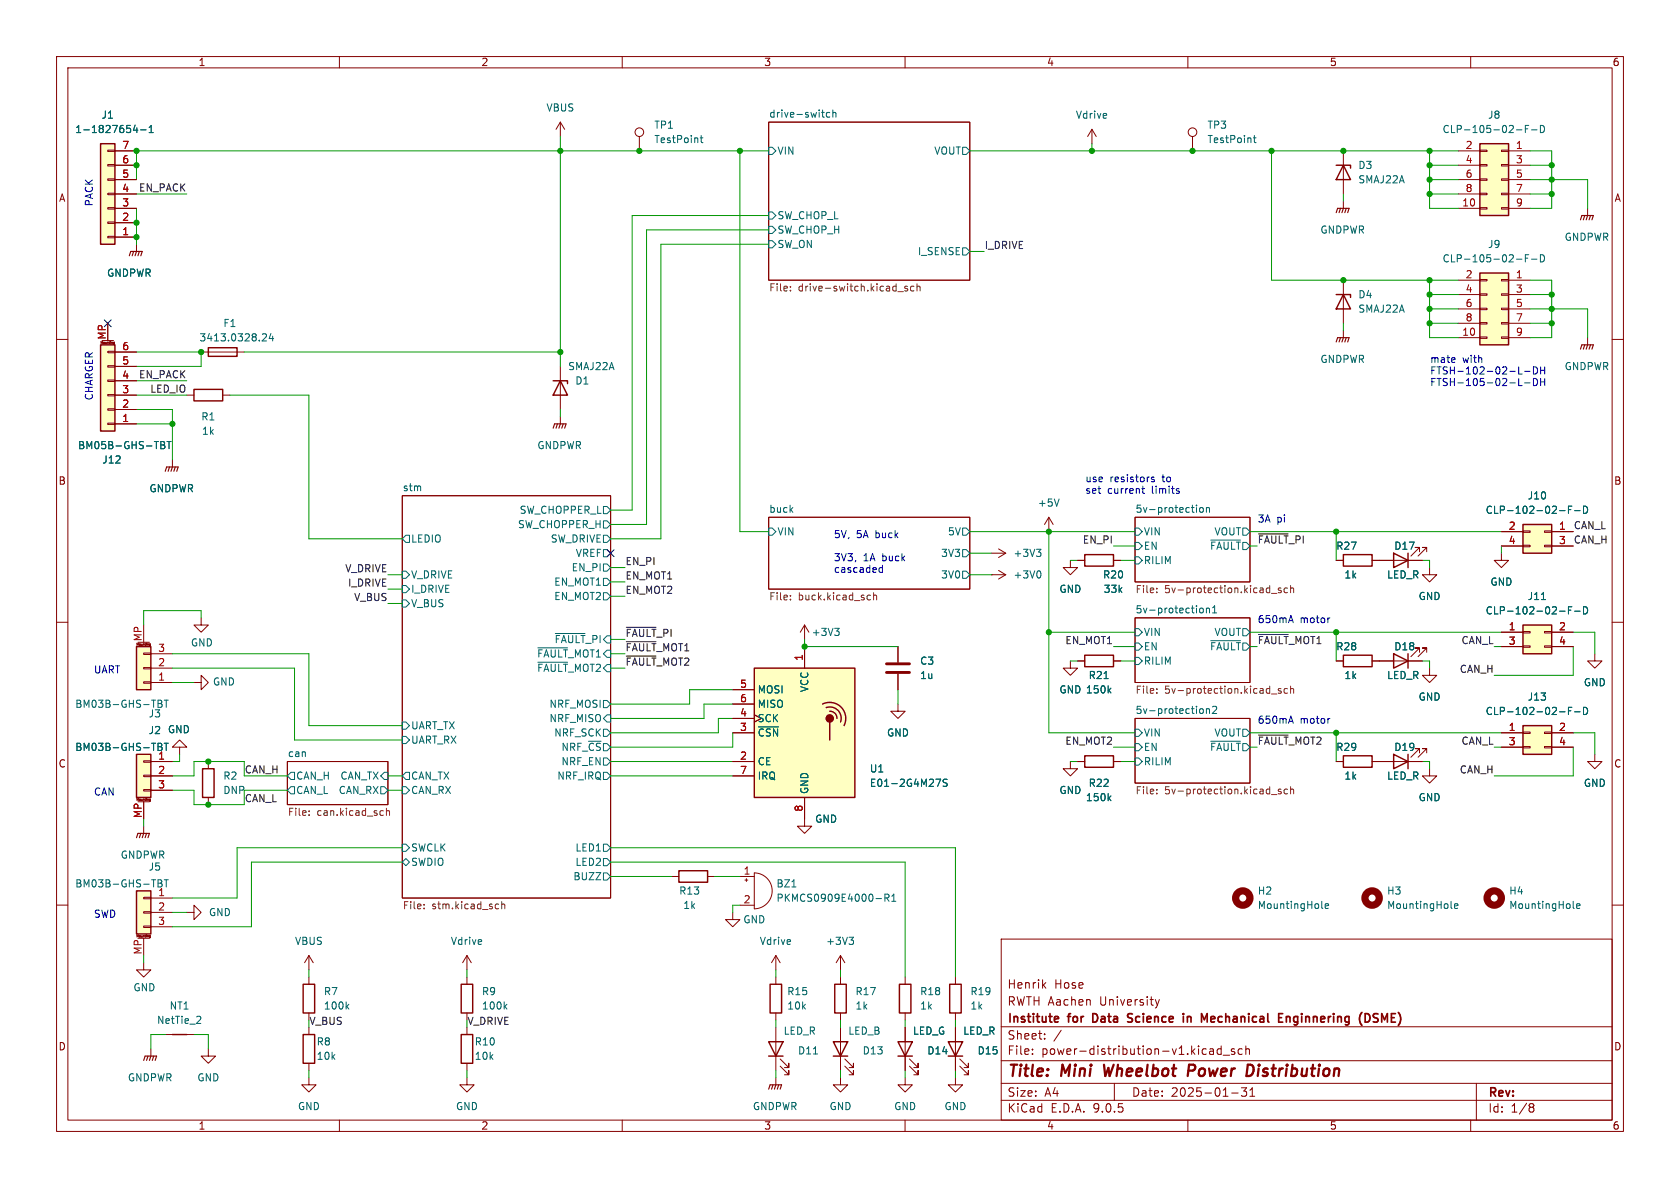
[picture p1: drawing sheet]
<svg xmlns="http://www.w3.org/2000/svg" width="297mm" height="210mm" viewBox="0 0 297 210" stroke-linecap="round" stroke-linejoin="round" font-family="sans-serif">
<g fill="none" stroke="#840000" stroke-width=".18">
<path d="M10 10h277v190h-277zM12 12h273v186h-273zM60 10v2M110 10v2M160 10v2M210 10v2M260 10v2M135.9 21.6h35.5v27.9h-35.5zM10 60h2M285 60h2M71.1 87.6h36.8v71.2h-36.8zM135.9 91.4h35.5v12.7h-35.5z"/>
<path d="M189.2 99.1v1.2h1.3l-1.3 1.3-1.2-1.3h1.2M190.5 99.1h1.3M196.8 99.1h1.3M200.7 91.4h20.3v11.5h-20.3zM10 110h2M189.2 116.8v1.3h1.3l-1.3 1.3-1.2-1.3h1.2M190.5 116.8h1.3M196.8 116.8h1.3M200.7 109.2h20.3v11.5h-20.3zM285 110h2M50.8 134.6h17.8v7.6h-17.8zM200.7 127h20.3v11.4h-20.3z"/>
<path d="M10 160h2M54.6 172.7v1.3M54.6 179.1v1.2M177 166h108v32h-108zM184.5 174.1l.4 .6M184.9 173.7l-.6 .6M204.2 176.7l.4 1M204.6 177.7l-.1 .4-.3 .1M205 176.7l-.4 1M285 160h2M26.7 185.4v1.3M60 198v2"/>
<path d="M82.5 190.5v1.3h1.3l-1.3 1.2-1.2-1.2h1.2M110 198v2M160 198v2M177 194.5h108M177 191.5h108M177 187.5h108M177 181.5h108M182.5 186.3v.1M182.5 185.5v.1M184.7 183.6v.1M184.7 182.8v.1M187.6 182.1l-1.3 2"/>
<path d="M197 191.5v3M210 198v2M213.9 185.5h.6v.9M213.9 186.3h.6M214.5 185.8l-.6 .1M215.9 185.5l-.4-.1-.3 .3v.4l.1 .2h.6M215.9 184.9v1.5M216.2 186.5h1.2M217.7 193.2h1.2M218.2 185.5l-.3-.1-.2 .2v.2l.5 .2v.3h-.5M219.5 192.3h.9l-.5 .6 .4 .1v.7l-.2 .1h-.4l-.2-.1M219.6 185.5l-.4-.1-.3 .3v.4l.1 .2h.6"/>
<path d="M220.2 185.5l.3-.1 .3 .1 .1 .9M220.2 184.9v1.5M221 193.8h.8M221 192.7l.4-.4v1.5M260 198v2M261 191.5v6.5M270.6 195.1l.4 .1 .2 .2-.3 .3M270.6 195.7h.3M270.9 195.7l.2 .2 .1 .4-.2 .2-.4 .1"/>
</g>
<path d="M195.2 188.2l.2 2 .6-1.4M211 188.2h-.8l-.2 2M211.1 189.2l-1 .1M221.1 188.2a1.11 1.11 0 0 1 0 1.9" fill="none" stroke="#840000" stroke-width=".4"/>
<g fill="none" stroke="#840000" stroke-width=".3">
<path d="M186.6 179.7l.5 .1v.2l-.7 .2M193.6 179.2h-.4v1.5h.4M200.2 179.3l-.6-.1-.3 .3 .2 .3 .6 .2M209.2 179.2v.1M209.9 179.7v1M210.5 179.8l-.4-.1-.2 .1M214.6 179.7h-.3l-.2 .2v.7l.5 .1M226.1 179.2h.7M227.4 179.8l.2-.1 .4 .1 .1 .9M227.4 179.7v1M241.7 179.2a.81 .81 0 0 1 .5 .7 .81 .81 0 0 1-.5 .8M243.4 179.2h-.3l-.3 .3 .1 .3 .4 .2"/>
<path d="M187.1 180.6l-.5 .1M199.3 180.6h.8M214.8 180l-.7 .2M226.1 180.7h.7M242.8 180.6l.5 .1"/>
</g>
<g fill="none" stroke="#006464" stroke-width=".18">
<path d="M146.7 19.9h-.4l-.2 .2 .1 .6h.5M147.2 20l.2-.1h.3l.1 .8M147.2 19.4v1.3M135.9 26h.6l.7 .7-.7 .6h-.6zM135.9 37.5h.6l.7 .6-.7 .6h-.6zM170.2 26h.6l.6 .7-.6 .6h-.6zM135.9 42.5h.6l.7 .7-.7 .6h-.6zM135.9 40h.6l.7 .6-.7 .7h-.6zM170.2 43.8h.6l.6 .7-.6 .6h-.6zM71.1 95.3l.7-.7h.6v1.3h-.6zM106.7 94.6h.6l.6 .7-.6 .6h-.6zM106.7 99.7h.6l.6 .6-.6 .7h-.6z"/>
<path d="M106.7 97.2h.6l.6 .6-.6 .6h-.6zM106.7 92.1h.6l.6 .6-.6 .6h-.6zM106.7 89.5h.6l.6 .7-.6 .6h-.6zM135.9 93.3h.6l.7 .7-.7 .6h-.6zM170.2 93.3h.6l.6 .7-.6 .6h-.6zM170.2 97.2h.6l.6 .6-.6 .6h-.6zM200.7 95.9h.6l.6 .6-.6 .7h-.6zM200.7 93.3h.6l.6 .7-.6 .6h-.6zM200.7 98.4h.6l.6 .7-.6 .6h-.6zM211.5 89.3v.1M211.5 89.7v.9M212.2 89.8l.3-.1 .2 .3v.3l-.2 .3-.3-.1-.1-.2z"/>
<path d="M213.3 89.7v.9M213.3 89.8l.2-.1 .3 .1v.8M214 95.5h5.3M219.7 93.3h.6l.7 .7-.7 .6h-.6zM71.1 103.5h.7l.6 .6-.6 .7h-.7zM71.1 101h.7l.6 .6-.6 .6h-.7zM71.1 106h.7l.6 .7-.6 .6h-.7zM95.1 117.1h5.2M95.1 114.5h5.2M98.2 112h5.2M106.7 104.8h.6l.6 .6-.6 .6h-.6zM106.7 102.2h.6l.6 .7-.6 .6h-.6z"/>
<path d="M170.2 101h.6l.6 .6-.6 .6h-.6zM195.2 120h.7M200.7 113.7h.6l.6 .6-.6 .6h-.6zM200.7 111.1h.6l.6 .7-.6 .6h-.6zM200.7 116.2h.6l.6 .6-.6 .7h-.6zM212.1 107.6l.4-.1 .2 .2-.1 .6h-.3l-.2-.1M213.3 107.6l.2-.1 .3 .1v.7M213.3 107.5v.8M214 113.3h5.3M214.4 108.3h.7M214.4 107.4l.3-.3v1.2M219.7 111.1h.6l.7 .7-.7 .6h-.6z"/>
<path d="M50.8 137.2l.6-.7h.7v1.3h-.7zM51.4 139.1h.7v1.2h-.7l-.6-.6zM67.3 139.1h.6l.7 .6-.7 .6h-.6zM67.9 136.5h.7v1.3h-.7l-.6-.6zM71.1 139.1h.7l.6 .6-.6 .6h-.7zM71.1 127.6h.7l.6 .7-.6 .6h-.7zM71.1 130.2h.7l.6 .6-.6 .6h-.7zM71.8 136.5h.6v1.3h-.6l-.7-.6zM106.7 123.8h.6l.6 .7-.6 .6h-.6zM106.7 128.9h.6l.6 .6-.6 .7h-.6zM106.7 134h.6l.6 .6-.6 .7h-.6zM106.7 136.5h.6l.6 .7-.6 .6h-.6z"/>
<path d="M107.3 126.4h.6v1.2h-.6l-.6-.6zM196 122l.4 .5M196.4 121.7l-.5 .4M200.7 131.4h.6l.6 .7-.6 .6h-.6zM200.7 128.9h.6l.6 .6-.6 .7h-.6zM200.7 134h.6l.6 .6-.6 .7h-.6zM212.3 125.3h.3l.1 .2v.5l-.4 .1M213.3 125.3v.8M213.3 125.4l.2-.1h.3v.8M214 131h5.3M214.4 125l.5-.1 .2 .3-.8 .9h.8M219.7 128.9h.6l.7 .6-.7 .7h-.6z"/>
<path d="M71.1 152.4l.7-.6 .6 .6-.6 .6zM71.1 149.2h.7l.6 .7-.6 .6h-.7zM106.7 149.2h.6l.6 .7-.6 .6h-.6zM106.7 151.8h.6l.6 .6-.6 .6h-.6zM106.7 154.3h.6l.6 .6-.6 .7h-.6zM61.3 177.9l.4 .5M61.7 177.5l-.5 .5"/>
</g>
<g fill="none" stroke="#725600" stroke-width=".18">
<path d="M139.7 51.3v.1M139.7 50.7v.1M158.7 51.6h1M160.4 50.7l-.3-.1-.2 .2 .1 .2 .4 .1v.3h-.5M161.6 50.7l-.4-.1-.2 .2 .1 .6h.5M162.1 50.7l.2-.1 .3 .1 .1 .7M162.1 50.2v1.2M139.7 105.3v.1M139.7 105.9v.1M153.5 105.2l.4 .1M153.9 106h-.4M154.4 105.3l.2-.1 .3 .1 .1 .7"/>
<path d="M154.4 104.8v1.2M204.5 104v.1M204.5 104.7v.1M224.8 104.9h.9M226.5 104l-.3-.1-.2 .2v.2l.5 .1v.3h-.5M227.6 104l-.4-.1-.2 .3 .1 .5h.5M228.2 103.5v1.3M228.2 104.1l.1-.2 .3 .1 .1 .8M204.5 122.4v.2M204.5 121.8v.1M204.5 139.6v.1M224.8 122.7h.9"/>
<path d="M226.5 121.8l-.3-.1-.2 .2v.2l.5 .1v.3h-.5M226.5 139.6l-.3-.1-.2 .2v.2l.5 .1v.3h-.5M227.6 121.8l-.4-.1-.2 .3 .1 .5h.5M227.6 139.6l-.4-.1-.2 .2 .1 .6h.5M228.2 121.8l.1-.1 .3 .1 .1 .8M228.2 121.3v1.3M228.2 139.1v1.2M228.2 139.6l.1-.1 .3 .1 .1 .7M54.6 144v.1M54.6 143.4v.1M67.7 143.3l.1 .1M67.8 144.1h-.1"/>
<path d="M68.3 142.9v1.2M68.3 143.4l.2-.1 .3 .1 .1 .7M75 159.9v.1M88 159.8l.2 .1M88.7 159.4v1.3M88.7 159.9l.2-.1 .3 .1v.8M204.5 140.2v.1M224.8 140.5h.9M75 160.5v.2M88.2 160.6l-.2 .1"/>
</g>
<path d="M191.8 98h5v2.1h-5zM191.8 115.8h5v2.1h-5zM53.6 174h2v5.1h-2z" fill="none" stroke="#840000" stroke-width=".25"/>
<path d="M25.4 187.5l.3-.8h2l-.3 .8M26.2 186.7l-.3 .8M26.7 186.7l-.3 .8M27.2 186.7l-.3 .8" fill="none" stroke="#840000" stroke-width=".2"/>
<path d="M17.8 25.4h2.5v17.8h-2.5z" fill="#ffffc2"/>
<path d="M17.8 25.4h2.5v17.8h-2.5z" fill="none" stroke="#840000" stroke-width=".25"/>
<g fill="none" stroke="#840000" stroke-width=".18">
<path d="M19 39.2h1.3v.3h-1.3zM19 36.7h1.3v.3h-1.3zM19 34.2h1.3v.2h-1.3zM19 31.6h1.3v.3h-1.3zM19 29.1h1.3v.2h-1.3zM19 26.5h1.3v.3h-1.3zM20.3 39.4h3.8M20.3 36.8h3.8M20.3 34.3h3.8M20.3 31.8h3.8M20.3 29.2h3.8M20.3 26.7h3.8"/>
<path d="M19 41.8h1.3v.2h-1.3zM20.3 41.9h3.8"/>
</g>
<path d="M23.9 22.1l-.3 .9h.8M24.2 22.6v.8M24.9 23h.9M26.4 23.4h.7M26.4 22.5l.3-.3v1.2" fill="none" stroke="#006464" stroke-width=".18"/>
<path d="M17.8 61h2.5v15.2h-2.5z" fill="#ffffc2"/>
<path d="M17.8 61h2.5v15.2h-2.5zM34.3 68.8h5.1v2.1h-5.1zM36.8 61.5h5.1v1.5h-5.1zM53.6 182.9h2v5.1h-2z" fill="none" stroke="#840000" stroke-width=".25"/>
<g fill="none" stroke="#840000" stroke-width=".18">
<path d="M99.1 21.6l-.8 1.3M99.1 21.6l.7 1.3M99.1 21.6v2.5M19 57.2v3M24.1 43.2v1.3M17.9 60.7v-.3l.1 .2 .1-.2v.3M18 60.2h2.1M19 74.8h1.3v.3h-1.3zM19 72.3h1.3v.2h-1.3zM19 69.7h1.3v.3h-1.3zM19 67.2h1.3v.2h-1.3zM19 64.6h1.3v.3h-1.3z"/>
<path d="M19 62.1h1.3v.3h-1.3zM19.3 60.4v.3M19.5 60.4h.1M20.1 60.6v.1M20.1 60.5v.1M20.1 60.7h.1M20.1 60.5h.1M20.1 60.5h.1v.3l-.1 .1M20.2 60.7h-.1M20.3 74.9h3.8M20.3 72.4h3.8M20.3 69.9h3.8"/>
<path d="M20.3 67.3h3.8M20.3 64.8h3.8M20.3 62.2h3.8M33 69.9h1.3M35.6 62.2h7.6M39.4 69.9h1.2M99.1 73.7v1.2M30.5 81.3v1.3M54.6 190.5v1.3h1.3l-1.3 1.2-1.3-1.2h1.3M54.6 181.6v1.3M54.6 188v1.2"/>
</g>
<path d="M46.4 59.1l.5-.1 .2 .4-.8 .9h.8M47.9 58.9l-.3 .9h.8M48.2 59.4v.9M28.4 78l.6 .2 .1 .2-.2 .3M28.4 78.7h.5M28.9 78.7l.3 .2-.1 .3-.7 .1M29.5 78h.7M29.9 78v1.3M233.7 160.4l.2 .2M234.3 160.2l.6-.1-.1-.3h-.3l-.2 .1v.6h.5" fill="none" stroke="#006464" stroke-width=".18"/>
<path d="M22.9 45.2l.2-.7h2l-.2 .7M23.6 44.5l-.2 .7M24.1 44.5l-.2 .7M24.6 44.5l-.2 .7M97.8 75.7l.2-.8h2.1l-.3 .8M98.6 74.9l-.3 .8M99.1 74.9l-.3 .8M99.6 74.9l-.3 .8M29.2 83.3l.3-.7h2l-.3 .7M30 82.6l-.3 .7M30.5 82.6l-.3 .7M31 82.6l-.3 .7" fill="none" stroke="#840000" stroke-width=".2"/>
<circle cx="219.7" cy="158.7" r="1.27" fill="none" stroke="#840000" stroke-width="1.3"/>
<path d="M269.2 110.5h5.1v5.1h-5.1z" fill="#ffffc2"/>
<path d="M237.5 98h5.1v2.1h-5.1zM246.4 97.8l2.5 1.3-2.5 1.2zM248.9 97.8v2.5M269.2 110.5h5.1v5.1h-5.1z" fill="none" stroke="#840000" stroke-width=".25"/>
<path d="M236.2 99.1h1.3M242.6 99.1h8.9M251 97.5v-.7h-.8h.8l-1.6 1.5M252.2 97.5v-.7h-.7h.7l-1.5 1.5M265.4 111.8h3.8M265.4 114.3h3.8M269.2 111.6h1.3v.3h-1.3zM269.2 114.2h1.3v.2h-1.3zM273 111.6h1.3v.3h-1.3zM273 114.2h1.3v.2h-1.3zM274.3 111.8h3.8M274.3 114.3h3.8" fill="none" stroke="#840000" stroke-width=".18"/>
<path d="M272.5 106h.7M275.7 108h1M277.3 107.9h.4M277.9 107.3h-.6v1.2M278.4 108h.9M279.9 107.3a.64 .64 0 0 1 .8 .6 .64 .64 0 0 1-.8 .6z" fill="none" stroke="#006464" stroke-width=".18"/>
<path d="M269.2 128.3h5.1v5.1h-5.1z" fill="#ffffc2"/>
<path d="M269.2 128.3h5.1v5.1h-5.1z" fill="none" stroke="#840000" stroke-width=".25"/>
<g fill="none" stroke="#840000" stroke-width=".18">
<path d="M252.7 118.1v1.3h1.3l-1.3 1.3-1.2-1.3h1.2M281.9 115.6v1.2h1.3l-1.3 1.3-1.2-1.3h1.2M189.2 134.6v1.3h1.3l-1.3 1.3-1.2-1.3h1.2M252.7 135.9v1.3h1.3l-1.3 1.2-1.2-1.2h1.2M265.4 129.5h3.8M265.4 132.1h3.8M269.2 129.4h1.3v.3h-1.3zM269.2 132h1.3v.2h-1.3zM273 129.4h1.3v.3h-1.3zM273 132h1.3v.2h-1.3zM274.3 129.5h3.8M274.3 132.1h3.8"/>
<path d="M281.9 133.4v1.2h1.3l-1.3 1.3-1.2-1.3h1.2"/>
</g>
<path d="M275.7 125.8h1M277.3 125.6h.4M277.9 125h-.6v1.3M278.4 125.8h.9M279.9 125a.64 .64 0 0 1 .8 .7 .64 .64 0 0 1-.8 .6zM256.5 160.4l.2 .2M257.1 160.2l.6-.1v-.3h-.4l-.2 .1 .1 .6h.5M278.1 160.4l.2 .2M278.7 160.2l.6-.1v-.3h-.4l-.2 .1 .1 .6h.5" fill="none" stroke="#006464" stroke-width=".18"/>
<g fill="none" stroke="#840000" stroke-width="1.3">
<circle cx="242.6" cy="158.7" r="1.27"/>
<circle cx="264.2" cy="158.7" r="1.27"/>
</g>
<path d="M269.2 92.7h5.1v5.1h-5.1z" fill="#ffffc2"/>
<g fill="none" stroke="#840000" stroke-width=".25">
<path d="M269.2 92.7h5.1v5.1h-5.1zM237.5 115.8h5.1v2.1h-5.1zM246.4 115.6l2.5 1.2-2.5 1.3zM248.9 115.6v2.5M191.8 133.6h5v2h-5zM237.5 133.6h5.1v2h-5.1zM246.4 133.4l2.5 1.2-2.5 1.3zM248.9 133.4v2.5M136.1 174h2.1v5.1h-2.1zM159 174h2v5.1h-2zM167.9 174h2v5.1h-2zM81.5 182.9h2.1v5.1h-2.1z"/>
<path d="M135.9 184.2h2.5l-1.2 2.5zM135.9 186.7h2.5M158.7 184.2h2.6l-1.3 2.5zM158.7 186.7h2.6M167.6 184.2h2.6l-1.3 2.5zM167.6 186.7h2.6"/>
</g>
<g fill="none" stroke="#840000" stroke-width=".18">
<path d="M113 24.1v2.6M265.4 97.8v1.3h1.3l-1.3 1.2-1.2-1.2h1.2M265.4 94h3.8M265.4 96.5h3.8M269.2 93.9h1.3v.2h-1.3zM269.2 96.4h1.3v.2h-1.3zM273 93.9h1.3v.2h-1.3zM273 96.4h1.3v.2h-1.3zM274.3 94h3.8M274.3 96.5h3.8M142.2 110.5l-.7 1.3M142.2 110.5l.8 1.3"/>
<path d="M142.2 110.5v2.5M158.7 114.3v2.8M158.7 119.1v2.8M236.2 116.8h1.3M242.6 116.8h8.9M251 115.3v-.7h-.8h.8l-1.6 1.5M252.2 115.3v-.7h-.7h.7l-1.5 1.5M252.7 100.3v1.3h1.3l-1.3 1.3-1.2-1.3h1.2M190.5 134.6h1.3M196.8 134.6h1.3M236.2 134.6h1.3M242.6 134.6h8.9"/>
<path d="M251 133.1v-.8h-.8h.8l-1.6 1.6M252.2 133.1v-.8h-.7h.7l-1.5 1.6M25.4 146.1v1.2M137.2 172.7v1.3M137.2 179.1v1.2M160 172.7v1.3M160 179.1v1.2M168.9 172.7v1.3M168.9 179.1v1.2M82.5 181.6v1.3M82.5 188v1.2M137.2 181.6v7.6"/>
<path d="M137.2 190.5v1.3M137.9 188.5l1.5 1.5v-.8v.8h-.7M137.9 187.2l1.5 1.5v-.7v.7h-.7M160 190.5v1.3h1.3l-1.3 1.2-1.3-1.2h1.3M160 181.6v7.6M160.8 188.5l1.5 1.5v-.8v.8h-.8M160.8 187.2l1.5 1.5v-.7v.7h-.8M168.9 190.5v1.3h1.3l-1.3 1.2-1.3-1.2h1.3M168.9 181.6v7.6M169.7 188.5l1.5 1.5v-.8v.8h-.8M169.7 187.2l1.5 1.5v-.7v.7h-.8"/>
<circle cx="113" cy="23.4" r=".76"/>
</g>
<path d="M123.8 24.4h.5M124 23.9v1.1l.3 .2M275.7 90.3h1M277.3 90.1h.4M277.9 89.5h-.6v1.2M278.4 90.3h.9M279.9 89.5a.64 .64 0 0 1 .8 .6 .64 .64 0 0 1-.8 .6zM147.6 111.1h.7l-.4 .5M148.1 111.6l.2 .2v.3l-.2 .2M196 141.1l.4 .4M196.4 140.7l-.5 .5M143.8 186.3h.7" fill="none" stroke="#006464" stroke-width=".18"/>
<path d="M156.7 117.3h4.1M156.7 118.9h4.1" fill="none" stroke="#840000" stroke-width=".51"/>
<path d="M24.1 148.1l.3-.8h2l-.2 .8M24.9 147.3l-.3 .8M25.4 147.3l-.3 .8M25.9 147.3l-.2 .8M135.9 192.5l.2-.7h2.1l-.3 .7M136.7 191.8l-.3 .7M137.2 191.8l-.3 .7M137.7 191.8l-.3 .7" fill="none" stroke="#840000" stroke-width=".2"/>
<path d="M24.1 157.5h2.6v7.6h-2.6z" fill="#ffffc2"/>
<path d="M35.8 135.9h2v5.1h-2zM24.1 157.5h2.6v7.6h-2.6z" fill="none" stroke="#840000" stroke-width=".25"/>
<g fill="none" stroke="#840000" stroke-width=".18">
<path d="M31.7 132.1h1.3l-1.3-1.3-1.2 1.3h1.2v1.3M36.8 134.6v1.3M25.4 158.6h1.3v.3h-1.3zM26.7 158.8h3.8M36.8 141v1.2M24.2 165.6v-.3l.1 .2 .2-.2v.3M24.4 165.9h2M25.4 161.2h1.3v.2h-1.3zM25.4 163.7h1.3v.3h-1.3zM25.4 165.9v3M25.7 165.3v.3M25.9 165.3h.1"/>
<path d="M26.4 165.8h.2M26.4 165.4v.2h.2M26.4 165.4h.1M26.4 165.4h.2M26.6 165.7v.1M26.6 165.4v.3M26.7 161.3h3.8M26.7 163.8h3.8"/>
</g>
<path d="M27.9 155.5l.6 .1 .1 .3-.2 .2M27.9 156.1h.5M28.4 156.1l.3 .3-.1 .3M29 155.5h.8M29.4 155.5v1.3" fill="none" stroke="#006464" stroke-width=".18"/>
<path d="M24.1 133.4h2.6v7.6h-2.6z" fill="#ffffc2"/>
<path d="M24.1 133.4h2.6v7.6h-2.6z" fill="none" stroke="#840000" stroke-width=".25"/>
<g fill="none" stroke="#840000" stroke-width=".18">
<path d="M35.6 109.2v1.3h1.2l-1.2 1.3-1.3-1.3h1.3M25.4 134.5h1.3v.2h-1.3zM25.4 137h1.3v.3h-1.3zM25.4 139.6h1.3v.2h-1.3zM26.7 134.6h3.8M26.7 137.2h3.8M26.7 139.7h3.8M24.2 141.5v-.4l.1 .3 .2-.3v.4M24.4 141.7h2M25.4 141.7v3.1M25.7 141.1v.4M25.9 141.2h.1"/>
<path d="M25.9 141.1v.1M26.4 141.6h.2M26.4 141.3v.2h.2M26.4 141.3h.1M26.4 141.3h.2M26.6 141.6h.1M26.6 141.3v.3"/>
</g>
<path d="M27.9 131.4l.6 .1 .1 .3-.2 .2M27.9 132h.5M28.4 132l.3 .2-.1 .3M29 131.4h.8M29.4 131.4v1.3" fill="none" stroke="#006464" stroke-width=".18"/>
<path d="M24.1 114.3h2.6v7.6h-2.6z" fill="#ffffc2"/>
<path d="M24.1 114.3h2.6v7.6h-2.6z" fill="none" stroke="#840000" stroke-width=".25"/>
<g fill="none" stroke="#840000" stroke-width=".18">
<path d="M24.2 114.1v-.4l.1 .3 .2-.3v.4M24.4 113.5h2M25.4 118h1.3v.2h-1.3zM25.4 115.4h1.3v.3h-1.3zM25.4 110.5v3M25.7 113.7v.3M25.9 113.7h.1M26.4 114.1h.1M26.4 113.9v.2M26.4 113.9l.2-.1v.3l-.2 .1M26.4 114.1h.2M26.4 113.9h.1"/>
<path d="M26.7 118.1h3.8M26.7 115.6h3.8M25.4 120.5h1.3v.3h-1.3zM26.7 120.7h3.8M34.3 120.7h1.3v-1.3l1.2 1.3-1.2 1.2v-1.2"/>
</g>
<path d="M27.9 123.8l.6 .1 .1 .2-.2 .3M27.9 124.4h.5M28.4 124.4l.3 .2-.1 .3-.7 .1M29 123.8h.8M29.4 123.8v1.2" fill="none" stroke="#006464" stroke-width=".18"/>
<path d="M133.3 118.1h17.8v22.9h-17.8z" fill="#ffffc2"/>
<g fill="none" stroke="#840000" stroke-width=".25">
<path d="M97.8 67.3h2.5v.5M99.1 67.3l1.2 2.6h-2.5zM133.3 118.1h17.8v22.9h-17.8zM145.4 124.5a2.84 2.84 0 0 1 3.3 .5 2.84 2.84 0 0 1 .5 3.3M146 125.1a1.99 1.99 0 0 1 2.1 .5 1.99 1.99 0 0 1 .5 2M146.7 125.7a1.23 1.23 0 0 1 1.3 1.3M146.7 127.6v3.2M120 153.9h5.1v2.1h-5.1zM81.5 174h2.1v5.1h-2.1zM147.6 174h2v5.1h-2zM30.5 182.9h2.5M147.3 184.2h2.6l-1.3 2.5z"/>
<path d="M147.3 186.7h2.6"/>
</g>
<circle cx="146.7" cy="127" r=".63" fill="#840000" stroke="#840000" stroke-width=".25"/>
<g fill="none" stroke="#840000" stroke-width=".18">
<path d="M280.7 59.7v1.3M99.1 64.8v7.6M175.3 97.8h2.5M176.5 97l1.3 .8M177.8 97.8l-1.3 .8M142.2 114.3v3.8M129.5 121.9h3.8M129.5 124.5h3.8M129.5 127h3.8M129.5 129.5h3.8M129.5 134.6h3.8M129.5 137.2h3.8"/>
<path d="M158.7 124.5v1.2h1.3l-1.3 1.3-1.2-1.3h1.2M118.7 154.9h1.3M125.1 154.9h1.3M130.8 154.9h2.5M131.7 155.6h.5M132 155.3v.5M133.3 154.3a3.2 3.2 0 0 1 3.2 3.2 3.2 3.2 0 0 1-3.2 3.2zM142.2 141v5.1h1.3l-1.3 1.2-1.2-1.2h1.2M25.4 170.2v1.3h1.3l-1.3 1.2-1.3-1.2h1.3M33 161.3h1.3v-1.3l1.3 1.3-1.3 1.3v-1.3M54.6 168.9l-.8 1.3M54.6 168.9l.8 1.3"/>
<path d="M54.6 168.9v2.6M82.5 168.9l-.7 1.3M82.5 168.9l.8 1.3M82.5 168.9v2.6M82.5 172.7v1.3M82.5 179.1v1.2M129.5 161.3v1.3h1.3l-1.3 1.2-1.2-1.2h1.2M130.8 160h2.5M137.2 168.9l-.8 1.3M137.2 168.9l.7 1.3M137.2 168.9v2.6M148.6 168.9l-.8 1.3"/>
<path d="M148.6 168.9l.8 1.3M148.6 168.9v2.6M148.6 172.7v1.3M148.6 179.1v1.2M29.2 182.9h5.1M36.8 185.4v1.3h1.3l-1.3 1.3-1.2-1.3h1.2M148.6 190.5v1.3h1.3l-1.3 1.2-1.3-1.2h1.3M148.6 181.6v7.6M149.4 188.5l1.5 1.5v-.8v.8h-.8M149.4 187.2l1.5 1.5v-.7v.7h-.8"/>
</g>
<g fill="none" stroke="#006464" stroke-width=".18">
<path d="M183.2 97.1h.8l-.4 .5M183.8 97.6l.2 .2v.3l-.2 .3M134.1 128.5h3.5M165.5 137.7h.8l-.5 1.3M167.4 137.8l-.4-.1-.2 .2v.3l.5 .3 .1 .3-.2 .2-.5-.1M140 156.8h.7M154.9 158.8h.9M156.4 158.7h.6l.2-.2-.1-.3-.7-.1v1.2M156.7 158.7l.5 .6M157.7 159.3h.7M157.7 158.4l.3-.3v1.2M35.3 179.6l.2 .3-.1 .3-.7 .7h.8"/>
<path d="M89.3 177.9l.3 .5M89.6 177.5l-.5 .5M150.1 165.7h.8l-.4 .5M150.6 166.2l.3 .2v.3l-.3 .2"/>
</g>
<path d="M279.4 61.7l.3-.7h2l-.3 .7M280.2 61l-.3 .7M280.7 61l-.3 .7M281.2 61l-.3 .7" fill="none" stroke="#840000" stroke-width=".2"/>
<path d="M261.6 48.3h5.1v12.7h-5.1z" fill="#ffffc2"/>
<path d="M236.2 29.2h2.6v.5M237.5 29.2l1.3 2.6h-2.6zM236.2 52.1h2.6v.5M237.5 52.1l1.3 2.5h-2.6zM261.6 48.3h5.1v12.7h-5.1z" fill="none" stroke="#840000" stroke-width=".25"/>
<g fill="none" stroke="#840000" stroke-width=".18">
<path d="M210.8 24.1v2.6M237.5 26.7v7.6M280.7 36.8v1.3M237.5 49.5v7.7M237.5 58.4v1.3M257.8 49.5h3.8M257.8 52.1h3.8M257.8 54.6h3.8M257.8 57.2h3.8M257.8 59.7h3.8M261.6 49.4h1.3v.3h-1.3zM261.6 51.9h1.3v.3h-1.3z"/>
<path d="M261.6 54.5h1.3v.2h-1.3zM261.6 57h1.3v.3h-1.3zM261.6 59.6h1.3v.2h-1.3zM265.4 49.4h1.3v.3h-1.3zM265.4 51.9h1.3v.3h-1.3zM265.4 54.5h1.3v.2h-1.3zM265.4 57h1.3v.3h-1.3zM265.4 59.6h1.3v.2h-1.3zM266.7 49.5h3.8M266.7 52.1h3.8M266.7 54.6h3.8M266.7 57.2h3.8"/>
<path d="M266.7 59.7h3.8"/>
<circle cx="210.8" cy="23.4" r=".76"/>
</g>
<path d="M221.6 24.4h.5M221.8 23.9v1.1l.3 .2M268.1 45.8h1M269.7 45.6h.4M270.3 45h-.6v1.3M270.8 45.8h.9M272.3 45a.64 .64 0 0 1 .8 .7 .64 .64 0 0 1-.8 .6z" fill="none" stroke="#006464" stroke-width=".18"/>
<path d="M279.4 38.9l.3-.8h2l-.3 .8M280.2 38.1l-.3 .8M280.7 38.1l-.3 .8M281.2 38.1l-.3 .8M237 59.7l-.3 .8M237.5 59.7l-.3 .8M238 59.7l-.3 .8M236.2 60.5l.3-.8h2l-.2 .8" fill="none" stroke="#840000" stroke-width=".2"/>
<path d="M261.6 25.4h5.1v12.7h-5.1z" fill="#ffffc2"/>
<path d="M261.6 25.4h5.1v12.7h-5.1z" fill="none" stroke="#840000" stroke-width=".25"/>
<g fill="none" stroke="#840000" stroke-width=".18">
<path d="M20.3 26.7h3.8M20.3 29.2h3.8M20.3 31.8h3.8M20.3 34.3h3.8M20.3 36.8h3.8M20.3 39.4h3.8M193 22.9l-.7 1.2M193 22.9l.8 1.2M193 22.9v2.5M237.5 35.6v1.2M257.8 26.7h3.8M257.8 29.2h3.8"/>
<path d="M257.8 31.8h3.8M257.8 34.3h3.8M257.8 36.8h3.8M261.6 26.5h1.3v.3h-1.3zM261.6 29.1h1.3v.2h-1.3zM261.6 31.6h1.3v.3h-1.3zM261.6 34.2h1.3v.2h-1.3zM261.6 36.7h1.3v.3h-1.3zM265.4 26.5h1.3v.3h-1.3zM265.4 29.1h1.3v.2h-1.3zM265.4 31.6h1.3v.3h-1.3zM265.4 34.2h1.3v.2h-1.3z"/>
<path d="M265.4 36.7h1.3v.3h-1.3zM266.7 26.7h3.8M266.7 29.2h3.8M266.7 31.8h3.8M266.7 34.3h3.8M266.7 36.8h3.8M19 57.2v3M20.3 41.9h3.8M20.3 74.9h3.8M20.3 72.4h3.8M20.3 69.9h3.8M20.3 67.3h3.8"/>
<path d="M20.3 64.8h3.8M20.3 62.2h3.8M185.4 91.4l-.7 1.3M185.4 91.4l.8 1.3M185.4 91.4v2.6M190.5 99.1h1.3M196.8 99.1h1.3M236.2 99.1h1.3M242.6 99.1h3.8M248.9 99.1h2.6M265.4 94h3.8M265.4 96.5h3.8"/>
<path d="M274.3 94h3.8M274.3 96.5h3.8M142.2 114.3v3.8M158.7 114.3v2.8M158.7 119.1v2.8M175.3 101.6h.1M175.3 101.6h2.5M176.5 100.8l1.3 .8M177.8 101.6l-1.3 .8M190.5 116.8h1.3M196.8 116.8h1.3M236.2 116.8h1.3"/>
<path d="M242.6 116.8h3.8M248.9 116.8h2.6M265.4 111.8h3.8M265.4 114.3h3.8M274.3 111.8h3.8M274.3 114.3h3.8M26.7 134.6h3.8M26.7 137.2h3.8M26.7 139.7h3.8M129.5 129.5h3.8M129.5 134.6h3.8M129.5 121.9h3.8"/>
<path d="M129.5 124.5h3.8M129.5 127h3.8M129.5 137.2h3.8M190.5 134.6h1.3M196.8 134.6h1.3M236.2 134.6h1.3M242.6 134.6h3.8M248.9 134.6h2.6M265.4 129.5h3.8M265.4 132.1h3.8M274.3 129.5h3.8M274.3 132.1h3.8"/>
<path d="M25.4 141.7v3.1M142.2 141v3.8M160 181.6v2.6M160 186.7v2.5M168.9 181.6v2.6M168.9 186.7v2.5"/>
</g>
<g fill="none" stroke="#006464" stroke-width=".18">
<path d="M23.9 22.1l-.3 .9h.8M24.2 22.6v.8M24.9 23h.9M26.4 23.4h.7M26.4 22.5l.3-.3v1.2M268.1 23h1M269.7 22.8h.4M270.3 22.2h-.6v1.2M270.8 23h.9M272.3 22.2a.64 .64 0 0 1 .8 .6 .64 .64 0 0 1-.8 .6zM28.4 78l.6 .2 .1 .2-.2 .3M28.4 78.7h.5"/>
<path d="M28.9 78.7l.3 .2-.1 .3-.7 .1M29.5 78h.7M29.9 78v1.3M187.2 88.2l-.4 1.3M275.7 90.3h1M277.3 90.1h.4M277.9 89.5h-.6v1.2M278.4 90.3h.9M279.9 89.5a.64 .64 0 0 1 .8 .6 .64 .64 0 0 1-.8 .6zM183.7 100.9a.79 .79 0 0 1 0 1.3M195.2 120h.7M272.5 106h.7"/>
<path d="M275.7 108h1M277.3 107.9h.4M277.9 107.3h-.6v1.2M278.4 108h.9M279.9 107.3a.64 .64 0 0 1 .8 .6 .64 .64 0 0 1-.8 .6zM27.9 131.4l.6 .1 .1 .3-.2 .2M27.9 132h.5M28.4 132l.3 .2-.1 .3M29 131.4h.8M29.4 131.4v1.3M134.1 128.5h3.5M165.5 137.7h.8l-.5 1.3"/>
<path d="M167.4 137.8l-.4-.1-.2 .2v.3l.5 .3 .1 .3-.2 .2-.5-.1M196 122l.4 .5M196.4 121.7l-.5 .4M275.7 125.8h1M277.3 125.6h.4M277.9 125h-.6v1.3M278.4 125.8h.9M279.9 125a.64 .64 0 0 1 .8 .7 .64 .64 0 0 1-.8 .6zM196 141.1l.4 .4M196.4 140.7l-.5 .5"/>
</g>
<path d="M236.2 37.6l.3-.8h2l-.2 .8M237 36.8l-.3 .8M237.5 36.8l-.3 .8M238 36.8l-.3 .8" fill="none" stroke="#840000" stroke-width=".2"/>
<path d="M222.5 94.4h5.2M110.7 110.9h5.3M110.7 116h5.3M110.7 113.4h5.3M222.5 112.2h5.2M222.5 129.9h5.2" fill="none" stroke="#0f0f0f" stroke-width=".18"/>
<g fill="none" stroke="#009600" stroke-width=".18">
<path d="M24.1 34.3h8.9M24.1 36.8v6.4M99.1 24.1v40.7M130.8 26.7v67.3h5.1M135.9 26.7h-111.8v5.1M135.9 38.1h-24.1v52.1h-3.9M171.4 26.7h86.4M193 25.4v1.3M224.8 26.7v22.8h33M237.5 34.3v1.3M252.7 26.7v10.1h5.1M252.7 29.2h5.1"/>
<path d="M252.7 34.3h5.1M252.7 31.8h5.1M270.5 26.7h3.8v10.1h-3.8M270.5 31.8h10.2v5M270.5 29.2h3.8M270.5 34.3h3.8M135.9 43.2h-19.1v52.1h-8.9M135.9 40.6h-21.6v52.1h-6.4M171.4 44.5h2.6M237.5 57.2v1.2M252.7 57.2h5.1M252.7 54.6h5.1"/>
<path d="M252.7 49.5v10.2h5.1M252.7 52.1h5.1M270.5 57.2h3.8M270.5 54.6h10.2v5.1M270.5 52.1h3.8M270.5 49.5h3.8v10.2h-3.8M24.1 74.9h6.4M24.1 69.9h8.9M24.1 72.4h6.4v8.9M24.1 67.3h8.9M24.1 62.2h11.5v2.6h-11.5M40.6 69.9h14v25.4h16.5"/>
<path d="M43.2 62.2h55.9M99.1 72.4v1.3M171.4 94h29.3M171.4 97.8h3.9M185.4 94v35.5h15.3M189.2 99.1h1.3M196.8 96.5h3.9M198.1 99.1h2.6M221 96.5h1.2M221 94h44.4M236.2 94v5.1M251.5 99.1h1.2v1.2"/>
<path d="M265.4 96.5v1.3M30.5 118.1h21.6v12.7h19M30.5 115.6h24.1v12.7h16.5M35.6 109.2v-1.2h-10.2v2.5M68.6 106.7h2.5M68.6 101.6h2.5M68.6 104.1h2.5M107.9 113h2.6M107.9 118.1h2.6M107.9 105.4h2.6M107.9 100.3h2.6M107.9 102.9h2.6"/>
<path d="M107.9 115.6h2.6M142.2 113v1.3h16.5M171.4 101.6h3.9M185.4 111.8h15.3M189.2 116.8h1.3M196.8 114.3h3.9M198.1 116.8h2.6M221 114.3h1.2M221 111.8h44.4M236.2 111.8v5M251.5 116.8h1.2v1.3M264.2 114.3h1.2"/>
<path d="M278.1 111.8h3.8v3.8M278.1 114.3v5.1h-13.9M30.5 137.2h3.8v-2.6h8.9v2.6h7.6M30.5 139.7h3.8v2.5h8.9v-2.5h7.6M30.5 120.7h3.8M31.7 133.4v1.2h-1.2M68.6 137.2h2.5M68.6 139.7h2.5M107.9 137.2h21.6M107.9 134.6h21.6M129.5 129.5v2.6h-21.6M129.5 124.5h-5v2.5h-16.6"/>
<path d="M129.5 121.9h-7.6v2.6h-14M129.5 127h-2.5v2.5h-19.1M158.7 121.9v2.6M189.2 134.6h1.3M196.8 132.1h3.9M198.1 134.6h2.6M221 132.1h1.2M221 129.5h44.4M236.2 129.5v5.1M251.5 134.6h1.2v1.3M264.2 132.1h1.2M278.1 129.5h3.8v3.9"/>
<path d="M278.1 132.1v5.1h-13.9M25.4 144.8v1.3M71.1 149.9h-29.2v8.9h-11.4M71.1 152.4h-26.7v11.4h-13.9M107.9 149.9h61v22.8M107.9 152.4h52.1v20.3M107.9 154.9h10.8M126.4 154.9h4.4M25.4 168.9v1.3M30.5 161.3h2.5M54.6 171.5v1.2M82.5 171.5v1.2"/>
<path d="M130.8 160h-1.3v1.3M137.2 171.5v1.2M148.6 171.5v1.2M29.2 182.9h-2.5v2.5M34.3 182.9h2.5v2.5M54.6 189.2v1.3M82.5 189.2v1.3M137.2 180.3v1.3M137.2 189.2v1.3M148.6 180.3v1.3M148.6 189.2v1.3M160 180.3v1.3"/>
<path d="M160 189.2v1.3M168.9 180.3v1.3M168.9 189.2v1.3"/>
</g>
<path d="M18.4 56.5l1.3 1.3M19.7 56.5l-1.3 1.3M107.3 97.2l1.3 1.2M108.6 97.2l-1.3 1.2" fill="none" stroke="#000084" stroke-width=".18"/>
<g fill="none" stroke="#0000c2" stroke-width=".18">
<path d="M257.2 63.3v.2l-.6 .2M268.5 66.1h.6M268.5 68.2h.6M269.5 65.6h1M269.5 67.7h1M271.1 64.9a.64 .64 0 0 1 .7 .6 .64 .64 0 0 1-.7 .6zM271.1 66.9a.64 .64 0 0 1 .7 .6 .64 .64 0 0 1-.7 .7zM272.4 64.9v1.2M272.4 66.9v1.3M272.4 65.5h.7M272.4 67.5h.7M273.1 64.9v1.2"/>
<path d="M273.1 66.9v1.3M156 99.9v1.3M201.8 86.4h.5M202 85.9v1.1l.3 .2M204 84.4l-.3-.1-.2 .2 .1 .2 .4 .1v.3h-.5M208.1 86.4h.3M208.1 86.8l.3 .1 .1 .1-.2 .2h-.2M155.4 100.9l.2 .3 .4-.1M156 100.4l-.4-.1-.2 .3M227.9 109.7h.6M228.2 108.8l.4 1.3M235.1 109.2l-.2 .1"/>
<path d="M227.9 127.5h.6M228.2 126.6l.4 1.3M235.1 127l-.2 .1"/>
</g>
<g fill="#009600" stroke="#009600" stroke-width=".18">
<circle cx="210.8" cy="26.7" r=".46"/>
<circle cx="224.8" cy="26.7" r=".46"/>
<circle cx="185.4" cy="111.8" r=".46"/>
<circle cx="185.4" cy="94" r=".46"/>
<circle cx="193" cy="26.7" r=".46"/>
<circle cx="252.7" cy="57.2" r=".46"/>
<circle cx="274.3" cy="52.1" r=".46"/>
<circle cx="252.7" cy="54.6" r=".46"/>
<circle cx="252.7" cy="52.1" r=".46"/>
<circle cx="274.3" cy="34.3" r=".46"/>
<circle cx="274.3" cy="31.8" r=".46"/>
<circle cx="274.3" cy="29.2" r=".46"/>
<circle cx="274.3" cy="54.6" r=".46"/>
<circle cx="274.3" cy="57.2" r=".46"/>
<circle cx="237.5" cy="49.5" r=".46"/>
<circle cx="252.7" cy="49.5" r=".46"/>
<circle cx="252.7" cy="29.2" r=".46"/>
<circle cx="252.7" cy="26.7" r=".46"/>
<circle cx="237.5" cy="26.7" r=".46"/>
<circle cx="252.7" cy="31.8" r=".46"/>
<circle cx="252.7" cy="34.3" r=".46"/>
<circle cx="236.2" cy="129.5" r=".46"/>
<circle cx="236.2" cy="94" r=".46"/>
<circle cx="236.2" cy="111.8" r=".46"/>
<circle cx="99.1" cy="26.7" r=".46"/>
<circle cx="35.6" cy="62.2" r=".46"/>
<circle cx="99.1" cy="62.2" r=".46"/>
<circle cx="24.1" cy="26.7" r=".46"/>
<circle cx="24.1" cy="29.2" r=".46"/>
<circle cx="30.5" cy="74.9" r=".46"/>
<circle cx="36.8" cy="142.2" r=".46"/>
<circle cx="36.8" cy="134.6" r=".46"/>
<circle cx="24.1" cy="39.4" r=".46"/>
<circle cx="24.1" cy="41.9" r=".46"/>
<circle cx="142.2" cy="114.3" r=".46"/>
<circle cx="130.8" cy="26.7" r=".46"/>
<circle cx="113" cy="26.7" r=".46"/>
</g>
<g font-size="2.8" fill="#840000">
<text x="178" y="190.9">Title:</text>
<text x="187.7" y="190.9">Mini</text>
<text x="196" y="190.9">Wheelbot</text>
<text x="211.6" y="190.9">Power</text>
<text x="222.8" y="190.9">Distribution</text>
</g>
<g font-size="2.1" fill="#840000">
<text x="178" y="178">RWTH Aachen</text>
<text x="178" y="175">Henrik</text>
<text x="186.4" y="175">Hose</text>
<text x="194.5" y="178">University</text>
<text x="178" y="184">Sheet:</text>
<text x="178" y="181.2">Institute</text>
<text x="189" y="181.2">for</text>
<text x="193.8" y="181.2">Data</text>
<text x="200.7" y="181.2">Science</text>
<text x="211" y="181.2">in</text>
<text x="214.9" y="181.2">Mechanical</text>
<text x="229.1" y="181.2">Enginnering</text>
<text x="244" y="181.2">(DSME)</text>
<text x="178" y="186.7">File:</text>
<text x="184.1" y="186.7">power-distribution-v1.kicad_sch</text>
<text x="178" y="196.9">KiCad</text>
<text x="178" y="194.1">Size:</text>
<text x="184.7" y="194.1">A4</text>
<text x="185.7" y="196.9">E.D.A.</text>
<text x="193.3" y="196.9">9.0.5</text>
<text x="200" y="194.1">Date:</text>
<text x="207" y="194.1">2025-01-31</text>
<text x="263" y="194.3">Rev:</text>
<text x="263" y="196.9">Id:</text>
<text x="267.1" y="196.9">1/8</text>
</g>
<g font-size="1.8" fill="#840000">
<text x="35" y="11.9">1</text>
<text x="85" y="11.9">2</text>
<text x="135" y="11.9">3</text>
<text x="185" y="11.9">4</text>
<text x="235" y="11.9">5</text>
<text x="285" y="11.9">6</text>
<text x="10.3" y="35.9">A</text>
<text x="285.3" y="35.9">A</text>
<text x="10.3" y="85.9">B</text>
<text x="285.3" y="85.9">B</text>
<text x="10.3" y="135.9">C</text>
<text x="285.3" y="135.9">C</text>
<text x="10.3" y="185.9">D</text>
<text x="285.3" y="185.9">D</text>
<text x="35" y="199.9">1</text>
<text x="85" y="199.9">2</text>
<text x="135" y="199.9">3</text>
<text x="185" y="199.9">4</text>
<text x="235" y="199.9">5</text>
<text x="285" y="199.9">6</text>
</g>
<g font-size="1.8" fill="#006464">
<text x="13.2" y="23.7">1-1827654-1</text>
<text x="17.9" y="21.2">J1</text>
<text x="96.5" y="19.9">VBUS</text>
<text x="115.6" y="23">TP1</text>
<text x="135.9" y="20.9">drive-switch</text>
<text x="190.1" y="21.2">Vdrive</text>
<text x="213.4" y="23">TP3</text>
<text x="254.9" y="23.7">CLP-105-02-F-D</text>
<text x="263" y="21.2">J8</text>
<text x="115.6" y="25.5">TestPoint</text>
<text x="137.4" y="27.5">VIN</text>
<text x="165.1" y="27.5">VOUT</text>
<text x="213.4" y="25.5">TestPoint</text>
<text x="240" y="30.1">D3</text>
<text x="240" y="32.6">SMAJ22A</text>
<text x="137.4" y="41.5">SW_CHOP_H</text>
<text x="137.4" y="39">SW_CHOP_L</text>
<text x="233.3" y="41.5">GNDPWR</text>
<text x="137.4" y="44">SW_ON</text>
<text x="162.2" y="45.3">I_SENSE</text>
<text x="254.9" y="46.6">CLP-105-02-F-D</text>
<text x="263" y="44">J9</text>
<text x="276.5" y="42.8">GNDPWR</text>
<text x="18.8" y="49.1">GNDPWR</text>
<text x="240" y="52.9">D4</text>
<text x="39.4" y="58">F1</text>
<text x="240" y="55.5">SMAJ22A</text>
<text x="35.2" y="60.6">3413.0328.24</text>
<text x="100.3" y="65.6">SMAJ22A</text>
<text x="233.3" y="64.4">GNDPWR</text>
<text x="276.5" y="65.6">GNDPWR</text>
<text x="101.6" y="68.2">D1</text>
<text x="35.5" y="74.5">R1</text>
<text x="35.6" y="77.1">1k</text>
<text x="13.7" y="79.6">BM05B-GHS-TBT</text>
<text x="18" y="82.1">J12</text>
<text x="94.9" y="79.6">GNDPWR</text>
<text x="26.3" y="87.2">GNDPWR</text>
<text x="71.1" y="86.9">stm</text>
<text x="183.4" y="89.8">+5V</text>
<text x="270" y="88.5">J10</text>
<text x="91.5" y="93.6">SW_CHOPPER_H</text>
<text x="91.8" y="91">SW_CHOPPER_L</text>
<text x="135.9" y="90.7">buck</text>
<text x="137.4" y="94.8">VIN</text>
<text x="167.5" y="94.8">5V</text>
<text x="200.7" y="90.7">5v-protection</text>
<text x="202.1" y="94.8">VIN</text>
<text x="214.6" y="94.8">VOUT</text>
<text x="262.5" y="91">CLP-102-02-F-D</text>
<text x="72.6" y="96.1">LEDIO</text>
<text x="97.3" y="96.1">SW_DRIVE</text>
<text x="101" y="101.2">EN_PI</text>
<text x="101.7" y="98.7">VREF</text>
<text x="166.3" y="98.7">3V3</text>
<text x="179.1" y="98.7">+3V3</text>
<text x="202.1" y="97.4">EN</text>
<text x="202.1" y="99.9">RILIM</text>
<text x="213.8" y="97.4">~{FAULT}</text>
<text x="236.1" y="97.4">R27</text>
<text x="246.4" y="97.4">D17</text>
<text x="72.6" y="105">I_DRIVE</text>
<text x="72.6" y="102.5">V_DRIVE</text>
<text x="72.6" y="107.5">V_BUS</text>
<text x="97.9" y="106.3">EN_MOT2</text>
<text x="97.9" y="103.7">EN_MOT1</text>
<text x="166.3" y="102.5">3V0</text>
<text x="179.1" y="102.5">+3V0</text>
<text x="187.2" y="105">GND</text>
<text x="194.9" y="102.5">R20</text>
<text x="195" y="105">33k</text>
<text x="237.6" y="102.5">1k</text>
<text x="245.1" y="102.5">LED_R</text>
<text x="250.7" y="106.3">GND</text>
<text x="263.4" y="103.7">GND</text>
<text x="270" y="106.3">J11</text>
<text x="97.9" y="113.9">~{FAULT}_PI</text>
<text x="143.4" y="112.6">+3V3</text>
<text x="200.7" y="108.5">5v-protection1</text>
<text x="202.1" y="112.6">VIN</text>
<text x="214.6" y="112.6">VOUT</text>
<text x="262.5" y="108.8">CLP-102-02-F-D</text>
<text x="33.7" y="114.5">GND</text>
<text x="94.9" y="119">~{FAULT}_MOT2</text>
<text x="94.9" y="116.4">~{FAULT}_MOT1</text>
<text x="162.6" y="117.7">C3</text>
<text x="202.1" y="115.2">EN</text>
<text x="202.1" y="117.7">RILIM</text>
<text x="213.8" y="115.2">~{FAULT}</text>
<text x="236.1" y="115.2">R28</text>
<text x="246.4" y="115.2">D18</text>
<text x="13.2" y="125.3">BM03B-GHS-TBT</text>
<text x="37.6" y="121.4">GND</text>
<text x="97" y="125.3">NRF_MOSI</text>
<text x="133.9" y="122.8">MOSI</text>
<text x="133.9" y="125.3">MISO</text>
<text x="143.1" y="122.4" transform="rotate(-90 143.1 122.4)">VCC</text>
<text x="162.6" y="120.2">1u</text>
<text x="187.2" y="122.8">GND 150k</text>
<text x="192.4" y="120.2">R21</text>
<text x="237.6" y="120.2">1k</text>
<text x="245.1" y="120.2">LED_R</text>
<text x="250.7" y="124.1">GND</text>
<text x="270" y="124.1">J13</text>
<text x="279.9" y="121.5">GND</text>
<text x="26.2" y="130">J2</text>
<text x="26.2" y="127">J3</text>
<text x="29.6" y="129.8">GND</text>
<text x="72.6" y="129.1">UART_TX</text>
<text x="72.6" y="131.7">UART_RX</text>
<text x="97" y="127.9">NRF_MISO</text>
<text x="97.9" y="130.4">NRF_SCK</text>
<text x="133.9" y="127.9">SCK</text>
<text x="133.9" y="130.4">~{CSN}</text>
<text x="156.7" y="130.4">GND</text>
<text x="200.7" y="126.3">5v-protection2</text>
<text x="202.1" y="130.4">VIN</text>
<text x="214.6" y="130.4">VOUT</text>
<text x="262.5" y="126.6">CLP-102-02-F-D</text>
<text x="13.2" y="132.9">BM03B-GHS-TBT</text>
<text x="50.8" y="133.9">can</text>
<text x="99.2" y="135.5">NRF_EN</text>
<text x="99.2" y="132.9">NRF_~{CS}</text>
<text x="133.9" y="135.5">CE</text>
<text x="153.7" y="136.8">U1</text>
<text x="202.1" y="132.9">EN</text>
<text x="202.1" y="135.5">RILIM</text>
<text x="213.8" y="132.9">~{FAULT}</text>
<text x="236.1" y="132.9">R29</text>
<text x="246.4" y="132.9">D19</text>
<text x="39.4" y="138">R2</text>
<text x="52.3" y="138">CAN_H</text>
<text x="52.3" y="140.6">CAN_L</text>
<text x="59.8" y="140.6">CAN_RX</text>
<text x="60.1" y="138">CAN_TX</text>
<text x="72.6" y="138">CAN_TX</text>
<text x="72.6" y="140.6">CAN_RX</text>
<text x="98.4" y="138">NRF_IRQ</text>
<text x="133.9" y="138">IRQ</text>
<text x="143.1" y="140.5" transform="rotate(-90 143.1 140.5)">GND</text>
<text x="153.7" y="139.3">E01-2G4M27S</text>
<text x="187.2" y="140.6">GND</text>
<text x="191.9" y="141.8">150k</text>
<text x="192.4" y="139.3">R22</text>
<text x="237.6" y="138">1k</text>
<text x="245.1" y="138">LED_R</text>
<text x="250.7" y="141.8">GND</text>
<text x="279.9" y="139.3">GND</text>
<text x="144" y="145.6">GND</text>
<text x="21.2" y="152">GNDPWR</text>
<text x="26.2" y="154.1">J5</text>
<text x="72.6" y="153.3">SWDIO</text>
<text x="72.6" y="150.7">SWCLK</text>
<text x="101.3" y="155.8">BUZZ</text>
<text x="101.6" y="150.7">LED1</text>
<text x="101.6" y="153.3">LED2</text>
<text x="13.2" y="157.1">BM03B-GHS-TBT</text>
<text x="27.9" y="158.5">1</text>
<text x="120" y="158.3">R13</text>
<text x="120.7" y="160.9">1k</text>
<text x="137.2" y="157.1">BZ1</text>
<text x="137.2" y="159.6">PKMCS0909E4000-R1</text>
<text x="222.3" y="158.3">H2</text>
<text x="222.3" y="160.9">MountingHole</text>
<text x="245.1" y="158.3">H3</text>
<text x="245.1" y="160.9">MountingHole</text>
<text x="266.7" y="158.3">H4</text>
<text x="266.7" y="160.9">MountingHole</text>
<text x="36.8" y="162.2">GND</text>
<text x="52.1" y="167.2">VBUS</text>
<text x="79.6" y="167.2">Vdrive</text>
<text x="131.3" y="163.4">GND</text>
<text x="134.2" y="167.2">Vdrive</text>
<text x="145.9" y="167.2">+3V3</text>
<text x="23.5" y="175.4">GND</text>
<text x="29.9" y="178.7">NT1</text>
<text x="57.2" y="176.1">R7</text>
<text x="57.2" y="178.7">100k</text>
<text x="85.1" y="176.1">R9</text>
<text x="85.1" y="178.7">100k</text>
<text x="139.1" y="178.7">10k</text>
<text x="139.1" y="176.1">R15</text>
<text x="151.1" y="176.1">R17</text>
<text x="151.1" y="178.7">1k</text>
<text x="162.6" y="176.1">R18</text>
<text x="162.6" y="178.7">1k</text>
<text x="171.5" y="176.1">R19</text>
<text x="171.5" y="178.7">1k</text>
<text x="27.7" y="181.2">NetTie_2</text>
<text x="55.9" y="185">R8</text>
<text x="83.8" y="185">R10</text>
<text x="138.4" y="183.1">LED_R</text>
<text x="149.9" y="183.1">LED_B</text>
<text x="161.3" y="183.1">LED_G</text>
<text x="170.2" y="183.1">LED_R</text>
<text x="22.5" y="191.4">GNDPWR</text>
<text x="34.8" y="191.4">GND</text>
<text x="55.9" y="187.6">10k</text>
<text x="83.8" y="187.6">10k</text>
<text x="141" y="186.6">D11</text>
<text x="152.4" y="186.6">D13</text>
<text x="163.8" y="186.6">D14</text>
<text x="172.7" y="186.6">D15</text>
<text x="52.6" y="196.4">GND</text>
<text x="80.5" y="196.4">GND</text>
<text x="133" y="196.4">GNDPWR</text>
<text x="146.6" y="196.4">GND</text>
<text x="158" y="196.4">GND</text>
<text x="166.9" y="196.4">GND</text>
</g>
<g font-size="1.8" fill="#a90000">
<text x="21.5" y="29">6</text>
<text x="21.5" y="26.4">7</text>
<text x="259" y="26.4">2</text>
<text x="259" y="29">4</text>
<text x="267.9" y="26.4">1</text>
<text x="267.9" y="29">3</text>
<text x="21.5" y="34">4</text>
<text x="21.5" y="31.5">5</text>
<text x="259" y="31.5">6</text>
<text x="259" y="34">8</text>
<text x="267.9" y="31.5">5</text>
<text x="267.9" y="34">7</text>
<text x="21.5" y="41.7">1</text>
<text x="21.5" y="39.1">2</text>
<text x="21.5" y="36.6">3</text>
<text x="258.4" y="36.6">10</text>
<text x="267.9" y="36.6">9</text>
<text x="259" y="49.3">2</text>
<text x="259" y="51.8">4</text>
<text x="267.9" y="49.3">1</text>
<text x="267.9" y="51.8">3</text>
<text x="258.4" y="59.4">10</text>
<text x="259" y="54.4">6</text>
<text x="259" y="56.9">8</text>
<text x="267.9" y="54.4">5</text>
<text x="267.9" y="56.9">7</text>
<text x="267.9" y="59.4">9</text>
<text x="18.8" y="60.1" transform="rotate(-90 18.8 60.1)">MP</text>
<text x="21.5" y="64.5">5</text>
<text x="21.5" y="62">6</text>
<text x="21.5" y="69.6">3</text>
<text x="21.5" y="67.1">4</text>
<text x="21.5" y="74.7">1</text>
<text x="21.5" y="72.1">2</text>
<text x="266.6" y="93.7">2</text>
<text x="275.5" y="93.7">1</text>
<text x="266.6" y="96.3">4</text>
<text x="275.5" y="96.3">3</text>
<text x="25.1" y="113.5" transform="rotate(-90 25.1 113.5)">MP</text>
<text x="266.6" y="111.5">1</text>
<text x="275.5" y="111.5">2</text>
<text x="27.9" y="117.9">2</text>
<text x="27.9" y="115.3">3</text>
<text x="142" y="116.9" transform="rotate(-90 142 116.9)">1</text>
<text x="266.6" y="114">3</text>
<text x="275.5" y="114">4</text>
<text x="27.9" y="120.4">1</text>
<text x="130.7" y="121.7">5</text>
<text x="130.7" y="124.2">6</text>
<text x="130.7" y="126.7">4</text>
<text x="130.7" y="129.3">3</text>
<text x="266.6" y="129.3">1</text>
<text x="266.6" y="131.8">3</text>
<text x="275.5" y="129.3">2</text>
<text x="275.5" y="131.8">4</text>
<text x="27.9" y="134.4">1</text>
<text x="27.9" y="136.9">2</text>
<text x="130.7" y="134.4">2</text>
<text x="130.7" y="136.9">7</text>
<text x="27.9" y="139.4">3</text>
<text x="142" y="143.6" transform="rotate(-90 142 143.6)">8</text>
<text x="25.1" y="144.7" transform="rotate(-90 25.1 144.7)">MP</text>
<text x="131.4" y="154.7">1</text>
<text x="27.9" y="161">2</text>
<text x="131.4" y="159.8">2</text>
<text x="27.9" y="163.6">3</text>
<text x="25.1" y="168.8" transform="rotate(-90 25.1 168.8)">MP</text>
</g>
<g font-size="1.8" fill="#0f0f0f">
<text x="24.5" y="33.9">EN_PACK</text>
<text x="174" y="44.1">I_DRIVE</text>
<text x="24.5" y="67">EN_PACK</text>
<text x="26.5" y="69.5">LED_IO</text>
<text x="278.1" y="93.6">CAN_L</text>
<text x="60.9" y="101.3">V_DRIVE</text>
<text x="110.5" y="100">EN_PI</text>
<text x="191.3" y="96.2">EN_PI</text>
<text x="222.2" y="96.2">~{FAULT}_PI</text>
<text x="278.1" y="96.2">CAN_H</text>
<text x="61.4" y="103.8">I_DRIVE</text>
<text x="62.5" y="106.3">V_BUS</text>
<text x="110.5" y="102.5">EN_MOT1</text>
<text x="110.5" y="105.1">EN_MOT2</text>
<text x="110.5" y="112.7">~{FAULT}_PI</text>
<text x="188.2" y="114">EN_MOT1</text>
<text x="222.2" y="114">~{FAULT}_MOT1</text>
<text x="258.3" y="114">CAN_L</text>
<text x="110.5" y="117.8">~{FAULT}_MOT2</text>
<text x="110.5" y="115.2">~{FAULT}_MOT1</text>
<text x="258" y="119">CAN_H</text>
<text x="188.2" y="131.7">EN_MOT2</text>
<text x="222.2" y="131.7">~{FAULT}_MOT2</text>
<text x="258.3" y="131.7">CAN_L</text>
<text x="43.2" y="136.8">CAN_H</text>
<text x="258" y="136.8">CAN_H</text>
<text x="39.4" y="140.6">DNP</text>
<text x="43.2" y="141.9">CAN_L</text>
</g>
<g font-size="1.8" fill="#0000c2">
<text x="16.5" y="36.6" transform="rotate(-90 16.5 36.6)">PACK</text>
<text x="252.7" y="64.2">mate</text>
<text x="258.6" y="64.2">with</text>
<text x="16.5" y="70.9" transform="rotate(-90 16.5 70.9)">CHARGER</text>
<text x="252.7" y="66.3">FTSH-102-02-L-DH</text>
<text x="252.7" y="68.3">FTSH-105-02-L-DH</text>
<text x="191.8" y="85.3">use</text>
<text x="191.8" y="87.4">set</text>
<text x="195.8" y="87.4">current</text>
<text x="196.2" y="85.3">resistors</text>
<text x="203.7" y="87.4">limits</text>
<text x="205.6" y="85.3">to</text>
<text x="147.3" y="95.2">5V,</text>
<text x="151.4" y="95.2">5A</text>
<text x="154.9" y="95.2">buck</text>
<text x="222.2" y="92.5">3A</text>
<text x="225.7" y="92.5">pi</text>
<text x="147.3" y="99.3">3V3,</text>
<text x="147.3" y="101.4">cascaded</text>
<text x="152.6" y="99.3">1A</text>
<text x="156.1" y="99.3">buck</text>
<text x="222.2" y="110.2">650mA</text>
<text x="229.8" y="110.2">motor</text>
<text x="16.5" y="119.1">UART</text>
<text x="222.2" y="128">650mA</text>
<text x="229.8" y="128">motor</text>
<text x="16.5" y="140.7">CAN</text>
<text x="16.5" y="162.3">SWD</text>
</g>
<g font-size="1.8" fill="#725600">
<text x="135.9" y="51.8">File:</text>
<text x="141.1" y="51.8">drive-switch.kicad_sch</text>
<text x="135.9" y="106.5">File:</text>
<text x="141.1" y="106.5">buck.kicad_sch</text>
<text x="200.7" y="105.2">File:</text>
<text x="205.9" y="105.2">5v-protection.kicad_sch</text>
<text x="200.7" y="123">File:</text>
<text x="205.9" y="123">5v-protection.kicad_sch</text>
<text x="200.7" y="140.7">File:</text>
<text x="205.9" y="140.7">5v-protection.kicad_sch</text>
<text x="50.8" y="144.6">File:</text>
<text x="56" y="144.6">can.kicad_sch</text>
<text x="71.1" y="161.1">File:</text>
<text x="76.3" y="161.1">stm.kicad_sch</text>
</g>
<g font-size="1.8" fill="#009600">
<text x="54.6" y="181.3">V_BUS</text>
<text x="82.5" y="181.3">V_DRIVE</text>
</g>
<g font-size=".5" fill="#840000">
<text x="17.6" y="61">Mounting</text>
<text x="23.9" y="114.3">Mounting</text>
<text x="23.9" y="141.8">Mounting</text>
<text x="23.9" y="165.9">Mounting</text>
</g>
</svg>
